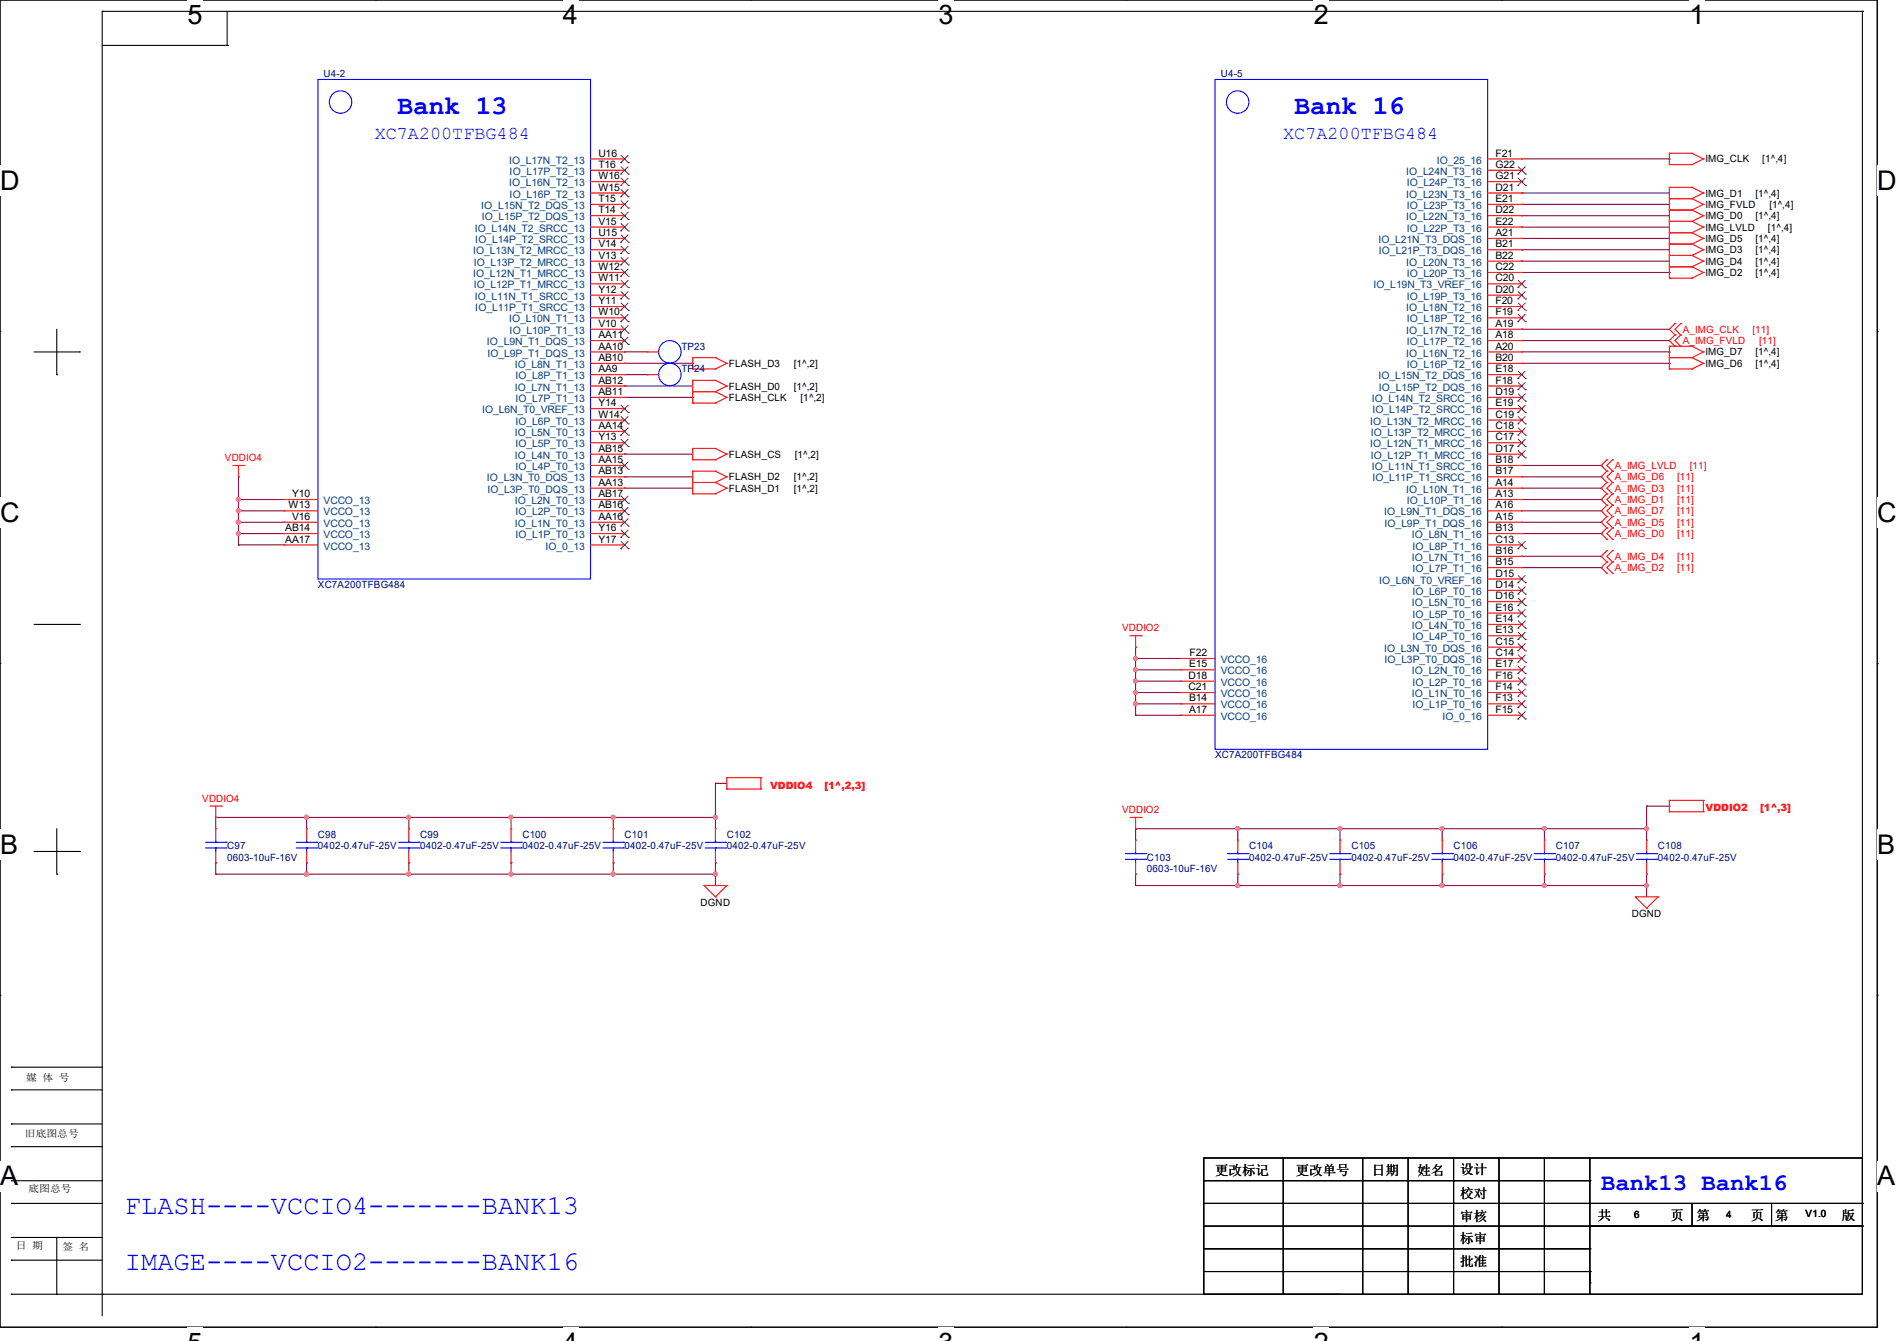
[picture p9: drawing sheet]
<svg xmlns="http://www.w3.org/2000/svg" width="297mm" height="210mm" viewBox="0 0 297 210" stroke-linecap="round" stroke-linejoin="round" font-family="sans-serif">
<path d="M0 0h293.9v207.9h-293.9z" fill="none" stroke="#000" stroke-width=".17"/>
<g fill="#fff">
<path d="M29.4 0h2.3v4.7h-2.3z"/>
<path d="M29.4 207.9h2.3v2.1h-2.3z"/>
</g>
<path d="M58.8 0h.1M58.8 207.9h.1" fill="none" stroke="#000" stroke-width=".17"/>
<g fill="#fff">
<path d="M88.1 0h2.4v4.7h-2.4z"/>
<path d="M88.1 207.9h2.4v2.1h-2.4z"/>
</g>
<path d="M117.6 0h.1M117.6 207.9h.1" fill="none" stroke="#000" stroke-width=".17"/>
<g fill="#fff">
<path d="M146.9 0h2.4v4.7h-2.4z"/>
<path d="M146.9 207.9h2.4v2.1h-2.4z"/>
</g>
<path d="M176.3 0h.1M176.3 207.9h.1" fill="none" stroke="#000" stroke-width=".17"/>
<g fill="#fff">
<path d="M205.7 0h2.4v4.7h-2.4z"/>
<path d="M205.7 207.9h2.4v2.1h-2.4z"/>
</g>
<path d="M235.1 0h.1M235.1 207.9h.1" fill="none" stroke="#000" stroke-width=".17"/>
<g fill="#fff">
<path d="M264.5 0h2.4v4.7h-2.4z"/>
<path d="M264.5 207.9h2.4v2.1h-2.4z"/>
<path d="M0 26h3v4.7h-3z"/>
<path d="M293.9 26h3.1v4.7h-3.1z"/>
<path d="M0 77.9h3v4.7h-3z"/>
<path d="M293.9 77.9h3.1v4.7h-3.1z"/>
</g>
<path d="M0 51.9h.1M293.9 51.9h.1" fill="none" stroke="#000" stroke-width=".17"/>
<g fill="#fff">
<path d="M0 129.9h2.8v4.7h-2.8z"/>
<path d="M293.9 129.9h2.9v4.7h-2.9z"/>
</g>
<path d="M0 103.9h.1M293.9 103.9h.1" fill="none" stroke="#000" stroke-width=".17"/>
<g fill="#fff">
<path d="M0 181.8h2.8v4.8h-2.8z"/>
<path d="M293.8 181.8h3v4.8h-3z"/>
</g>
<g fill="none" stroke="#000" stroke-width=".17">
<path d="M16 1.8h.1M16 7.1h19.6M16 1.8v204.3M16 1.8h275.6M35.6 7.1h.1M35.6 1.8v5.3M291.6 1.8h.1M291.6 1.8v179.6M5.3 55.1h7.1M8.9 58.7h.1M8.9 51.6v7.1M12.4 55.1h.1"/>
<path d="M5.3 97.8h7.1M12.4 97.8h.1M5.3 133.3h7.1M8.9 136.9h.1M8.9 129.8v7.1M12.4 133.3h.1M0 155.9h.1M293.9 155.9h.1M1.8 167.1h.1M1.8 170.7h.1M1.8 176h.1M1.8 179.6h.1"/>
<path d="M1.8 167.1h14.2M1.8 170.7h14.2M1.8 176h14.2M1.8 179.6h14.2M1.8 184.9h.1M1.8 188.5h.1M1.8 193.8h.1M1.8 197.4h.1M1.8 184.9h14.2M1.8 188.5h14.2M1.8 193.8h14.2M1.8 197.4h14.2"/>
<path d="M8.9 193.8h.1M8.9 193.8v8.9M188.5 181.4h103.1v21.3h-103.1zM188.5 184.9h60.4M188.5 188.5h103.1M188.5 192h103.1M188.5 195.6h60.4M188.5 199.1h60.4M200.9 199.1h.1M200.9 181.4v21.3M213.4 199.1h.1M213.4 181.4v21.3"/>
<path d="M220.5 199.1h.1M220.5 181.4v21.3M227.6 199.1h.1M227.6 184.9h.1M227.6 188.5h.1M227.6 192h.1M227.6 195.6h.1M227.6 181.4v21.3M234.7 199.1h.1M234.7 181.4v21.3M241.8 199.1h.1M241.8 181.4v21.3"/>
<path d="M248.9 184.9h.1M248.9 199.1h.1M248.9 188.5h.1M248.9 192h.1M248.9 195.6h.1M248.9 181.4v21.3M264.9 192h.1M264.9 188.5v3.5M277.4 192h.1M277.4 188.5v3.5M291.6 188.5h.1M291.6 192h.1"/>
<path d="M1.8 202.7h.1M1.8 202.7h208M8.9 202.7h.1M16 202.7h.1M200.9 202.7h.1M213.4 202.7h.1M220.5 202.7h.1M227.6 202.7h.1M234.7 202.7h.1M241.8 202.7h.1M248.9 200.9h.1M248.9 202.7h.1"/>
</g>
<g fill="none" stroke="#800040" stroke-width=".17">
<path d="M238.3 35.6h.1M238.3 39.1h.1M238.3 30.2h.1M238.3 33.8h.1M238.3 32h.1M238.3 37.3h.1M238.3 35.6h23.1M238.3 39.1h23.1M238.3 30.2h23.1M238.3 33.8h23.1M238.3 32h23.1M238.3 37.3h23.1"/>
<path d="M238.3 24.9h23.1M261.4 24.9h.1M97.8 55.1h.1M97.8 55.1h3.5M97.8 56.9h10.7M97.8 58.7h3.5M101.3 58.7h.1M108.5 56.9h.1M238.3 40.9h.1M238.3 51.6h.1M238.3 53.3h.1M238.3 40.9h23.1"/>
<path d="M238.3 55.1h23.1M238.3 56.9h23.1M238.3 42.7h23.1M238.3 51.6h23.1M238.3 53.3h23.1M261.4 55.1h.1M261.4 42.7h.1M261.4 56.9h.1M37.3 78.2h.1M37.3 74.7h.1M37.3 78.2h7.1M37.3 74.7v10.6"/>
<path d="M97.8 60.5h.1M97.8 74.7h.1M97.8 76.5h.1M97.8 71.1h.1M97.8 62.2h10.7M97.8 60.5h10.7M97.8 76.5h10.7M97.8 74.7h10.7M97.8 71.1h10.7M108.5 62.2h.1M238.3 78.2h12.4M238.3 76.5h12.4"/>
<path d="M238.3 74.7h12.4M238.3 72.9h12.4M250.7 78.2h.1M250.7 76.5h.1M250.7 74.7h.1M250.7 72.9h.1M37.3 80h.1M37.3 81.8h.1M37.3 83.6h.1M37.3 85.3h.1M37.3 80h7.1M37.3 81.8h7.1"/>
<path d="M37.3 83.6h7.1M37.3 85.3h7.1M238.3 87.1h.1M238.3 80h12.4M238.3 81.8h12.4M238.3 83.6h12.4M238.3 87.1h12.4M238.3 88.9h12.4M250.7 88.9h.1M250.7 83.6h.1M250.7 81.8h.1M250.7 80h.1"/>
<path d="M177.8 103.1h.1M177.8 104.9h.1M177.8 106.7h.1M177.8 108.5h.1M177.8 110.2h.1M177.8 112h.1M177.8 101.3h.1M177.8 103.1h7.1M177.8 104.9h7.1M177.8 106.7h7.1M177.8 108.5h7.1M177.8 110.2h7.1"/>
<path d="M177.8 112h7.1M177.8 101.3v10.7M33.8 135.1h.1M33.8 128h.1M33.8 136.9h.1M33.8 128v1.8M33.8 135.1v1.8M33.8 128h78.2M33.8 136.9h78.2M48 128h.1M48 135.1h.1M48 136.9h.1"/>
<path d="M48 128v1.8M48 135.1v1.8M64 128h.1M64 135.1h.1M64 136.9h.1M64 128v1.8M64 135.1v1.8M80 128h.1M80 135.1h.1M80 136.9h.1M80 128v1.8M80 135.1v1.8"/>
<path d="M96 128h.1M96 135.1h.1M96 136.9h.1M96 128v1.8M96 135.1v1.8M112 128h.1M112 135.1h.1M112 136.9h.1M112 122.7h.1M112 122.7v7.1M112 135.1v3.6M112 122.7h1.8"/>
<path d="M177.8 136.9h.1M177.8 129.8h.1M177.8 138.7h.1M177.8 129.8v1.8M177.8 136.9v1.8M177.8 129.8h80M177.8 138.7h80M193.8 129.8h.1M193.8 136.9h.1M193.8 138.7h.1M193.8 129.8v1.8M193.8 136.9v1.8"/>
<path d="M209.8 129.8h.1M209.8 136.9h.1M209.8 138.7h.1M209.8 129.8v1.8M209.8 136.9v1.8M225.8 129.8h.1M225.8 136.9h.1M225.8 138.7h.1M225.8 129.8v1.8M225.8 136.9v1.8M241.8 129.8h.1M241.8 136.9h.1"/>
<path d="M241.8 138.7h.1M241.8 129.8v1.8M241.8 136.9v1.8M257.8 129.8h.1M257.8 136.9h.1M257.8 138.7h.1M257.8 126.2h.1M257.8 126.2v5.4M257.8 136.9v3.6M257.8 126.2h3.6M261.4 126.2h.1"/>
</g>
<g fill="#f0f" stroke="#f0f" stroke-width=".17">
<circle cx="177.8" cy="106.7" r=".32"/>
<circle cx="177.8" cy="108.4" r=".32"/>
<circle cx="177.8" cy="110.2" r=".32"/>
<circle cx="177.8" cy="104.9" r=".32"/>
<circle cx="177.8" cy="103.1" r=".32"/>
<circle cx="37.3" cy="78.2" r=".32"/>
<circle cx="37.3" cy="80" r=".32"/>
<circle cx="37.3" cy="81.8" r=".32"/>
<circle cx="37.3" cy="83.5" r=".32"/>
<circle cx="193.8" cy="129.8" r=".32"/>
<circle cx="193.8" cy="138.7" r=".32"/>
<circle cx="225.8" cy="129.8" r=".32"/>
<circle cx="209.8" cy="129.8" r=".32"/>
<circle cx="225.8" cy="138.7" r=".32"/>
<circle cx="209.8" cy="138.7" r=".32"/>
<circle cx="241.8" cy="129.8" r=".32"/>
<circle cx="257.8" cy="138.7" r=".32"/>
<circle cx="241.8" cy="138.7" r=".32"/>
<circle cx="48" cy="128" r=".32"/>
<circle cx="48" cy="136.9" r=".32"/>
<circle cx="80" cy="128" r=".32"/>
<circle cx="64" cy="128" r=".32"/>
<circle cx="80" cy="136.9" r=".32"/>
<circle cx="64" cy="136.9" r=".32"/>
<circle cx="112" cy="128" r=".32"/>
<circle cx="96" cy="128" r=".32"/>
<circle cx="112" cy="136.9" r=".32"/>
<circle cx="96" cy="136.9" r=".32"/>
<circle cx="257.8" cy="129.8" r=".32"/>
</g>
<g fill="none" stroke="#f00" stroke-width=".17">
<path d="M92.5 39.1h5.3M92.5 37.3h5.3M92.5 35.6h5.3M92.5 33.8h5.3M92.5 32h5.3M92.5 30.2h5.3M92.5 28.4h5.3M92.5 26.7h5.3M92.5 24.9h5.3M97.8 39.1h.1M97.8 37.3h.1M97.8 35.6h.1"/>
<path d="M97.8 33.8h.1M97.8 32h.1M97.8 30.2h.1M97.8 28.4h.1M97.8 26.7h.1M97.8 24.9h.1M232.9 39.1h5.4M232.9 37.3h5.4M232.9 35.6h5.4M232.9 33.8h5.4M232.9 32h5.4M232.9 30.2h5.4"/>
<path d="M232.9 28.4h5.4M232.9 26.7h5.4M232.9 24.9h5.4M238.3 39.1h.1M238.3 37.3h.1M238.3 35.6h.1M238.3 33.8h.1M238.3 32h.1M238.3 30.2h.1M238.3 28.4h.1M238.3 26.7h.1M238.3 24.9h.1"/>
<path d="M261.4 25.8h.1M261.4 24h.1M261.4 36.4h.1M261.4 34.7h.1M261.4 32.9h.1M261.4 31.1h.1M261.4 38.2h.1M261.4 29.3h.1M261.4 24h3.5M261.4 25.8h3.5M261.4 24v1.8M261.4 29.3v14.3"/>
<path d="M261.4 34.7h3.5M261.4 36.4h3.5M261.4 31.1h3.5M261.4 32.9h3.5M261.4 38.2h3.5M261.4 29.3h3.5M264.9 24h.1M264.9 25.8h.1M264.9 34.7h.1M264.9 36.4h.1M264.9 31.1h.1M264.9 32.9h.1"/>
<path d="M264.9 38.2h.1M264.9 29.3h.1M264.9 24l1.8 .9M264.9 34.7l1.8 .9M264.9 31.1l1.8 .9M264.9 36.4l1.8 .9M264.9 38.2l1.8 .9M264.9 29.3l1.8 .9M264.9 32.9l1.8 .9M266.7 24.9h.1M266.7 35.6h.1M266.7 32h.1"/>
<path d="M266.7 37.3h.1M266.7 39.1h.1M266.7 30.2h.1M266.7 33.8h.1M266.7 24.9l-1.8 .9M266.7 35.6l-1.8 .8M266.7 32l-1.8 .9M266.7 37.3l-1.8 .9M266.7 39.1l-1.8 .9M266.7 30.2l-1.8 .9M266.7 33.8l-1.8 .9M92.5 58.7h5.3"/>
<path d="M92.5 55.1h5.3M92.5 56.9h5.3M92.5 53.3h5.3M92.5 51.6h5.3M92.5 49.8h5.3M92.5 48h5.3M92.5 46.2h5.3M92.5 44.4h5.3M92.5 42.7h5.3M92.5 40.9h5.3M97.8 58.7h.1M97.8 56.9h.1"/>
<path d="M97.8 55.1h.1M97.8 53.3h.1M97.8 51.6h.1M97.8 49.8h.1M97.8 48h.1M97.8 46.2h.1M97.8 44.4h.1M97.8 42.7h.1M97.8 40.9h.1M101.3 58.7h.1M101.3 55.1h.1M101.3 58.7h1.8"/>
<path d="M101.3 55.1h1.8M108.5 59.6h.1M108.5 57.8h.1M108.5 56h.1M108.5 56h3.5M108.5 57.8h3.5M108.5 59.6h3.5M108.5 56v1.8M108.5 59.6v3.5M112 59.6h.1M112 56h.1M112 57.8h.1"/>
<path d="M112 59.6l1.8 .9M112 56l1.8 .9M113.8 56.9h.1M113.8 56.9l-1.8 .9M232.9 58.7h5.4M232.9 55.1h5.4M232.9 56.9h5.4M232.9 53.3h5.4M232.9 51.6h5.4M232.9 49.8h5.4M232.9 48h5.4M232.9 46.2h5.4"/>
<path d="M232.9 44.4h5.4M232.9 42.7h5.4M232.9 40.9h5.4M238.3 58.7h.1M238.3 56.9h.1M238.3 55.1h.1M238.3 53.3h.1M238.3 51.6h.1M238.3 49.8h.1M238.3 48h.1M238.3 46.2h.1M238.3 44.4h.1"/>
<path d="M238.3 42.7h.1M238.3 40.9h.1M261.4 56h.1M261.4 54.2h.1M261.4 57.8h.1M261.4 41.8h.1M261.4 40h.1M261.4 43.6h.1M261.4 54.2v3.6M261.4 54.2h3.5M261.4 56h3.5M261.4 57.8h3.5"/>
<path d="M261.4 40h3.5M261.4 41.8h3.5M261.4 43.6h3.5M262.3 50.7h.1M262.3 52.5h.1M262.3 54.2h.1M262.3 50.7l-.9 .9 .9 .9M262.3 52.5l-.9 .8 .9 .9M263.1 52.5h.1M263.1 50.7h.1M263.1 54.2h.1M263.1 50.7l-.8 .9 .8 .9"/>
<path d="M263.1 52.5l-.8 .8 .8 .9M264.9 54.2h.1M264.9 56h.1M264.9 57.8h.1M264.9 40h.1M264.9 41.8h.1M264.9 43.6h.1M264.9 54.2l1.8 .9M264.9 56l1.8 .9M264.9 40l1.8 .9M264.9 41.8l1.8 .9M266.7 55.1h.1"/>
<path d="M266.7 56.9h.1M266.7 40.9h.1M266.7 42.7h.1M266.7 55.1l-1.8 .9M266.7 56.9l-1.8 .9M266.7 40.9l-1.8 .9M266.7 42.7l-1.8 .9M36.4 72.9h1.8M37.3 74.7h.1M37.3 72.9v1.8M38.2 72.9h.1M44.4 78.2h.1"/>
<path d="M44.4 78.2h5.4M92.5 72.9h5.3M92.5 78.2h5.3M92.5 76.5h5.3M92.5 74.7h5.3M92.5 71.1h5.3M92.5 69.3h5.3M92.5 67.6h5.3M92.5 65.8h5.3M92.5 64h5.3M92.5 62.2h5.3M92.5 60.5h5.3"/>
<path d="M97.8 78.2h.1M97.8 76.5h.1M97.8 74.7h.1M97.8 72.9h.1M97.8 71.1h.1M97.8 69.3h.1M97.8 67.6h.1M97.8 65.8h.1M97.8 64h.1M97.8 62.2h.1M97.8 60.5h.1M108.5 61.3h.1"/>
<path d="M108.5 63.1h.1M108.5 75.6h.1M108.5 73.8h.1M108.5 77.3h.1M108.5 72h.1M108.5 70.2h.1M108.5 61.3h3.5M108.5 70.2v1.8M108.5 73.8v3.5M108.5 63.1h3.5M108.5 73.8h3.5M108.5 75.6h3.5"/>
<path d="M108.5 77.3h3.5M108.5 70.2h3.5M108.5 72h3.5M112 61.3h.1M112 63.1h.1M112 73.8h.1M112 75.6h.1M112 77.3h.1M112 70.2h.1M112 72h.1M112 61.3l1.8 .9M112 73.8l1.8 .9"/>
<path d="M112 75.6l1.8 .9M112 70.2l1.8 .9M113.8 60.5h.1M113.8 62.2h.1M113.8 74.7h.1M113.8 76.5h.1M113.8 71.1h.1M113.8 60.5l-1.8 .8M113.8 62.2l-1.8 .9M113.8 74.7l-1.8 .9M113.8 76.5l-1.8 .8M113.8 71.1l-1.8 .9"/>
<path d="M232.9 72.9h5.4M232.9 78.2h5.4M232.9 76.5h5.4M232.9 74.7h5.4M232.9 71.1h5.4M232.9 69.3h5.4M232.9 67.6h5.4M232.9 65.8h5.4M232.9 64h5.4M232.9 62.2h5.4M232.9 60.5h5.4M238.3 78.2h.1"/>
<path d="M238.3 76.5h.1M238.3 74.7h.1M238.3 72.9h.1M238.3 71.1h.1M238.3 69.3h.1M238.3 67.6h.1M238.3 65.8h.1M238.3 64h.1M238.3 62.2h.1M238.3 60.5h.1M251.6 77.3h.1M251.6 79.1h.1"/>
<path d="M251.6 75.6h.1M251.6 73.8h.1M251.6 72h.1M251.6 77.3l-.9 .9 .9 .9M251.6 75.6l-.9 .9 .9 .8M251.6 73.8l-.9 .9 .9 .9M251.6 79.1l-.9 .9 .9 .9M251.6 72l-.9 .9 .9 .9M252.5 79.1h.1M252.5 77.3h.1M252.5 75.6h.1M252.5 73.8h.1"/>
<path d="M252.5 72h.1M252.5 77.3l-.9 .9 .9 .9M252.5 75.6l-.9 .9 .9 .8M252.5 73.8l-.9 .9 .9 .9M252.5 79.1l-.9 .9 .9 .9M252.5 72l-.9 .9 .9 .9M44.4 80h.1M44.4 81.8h.1M44.4 83.6h.1M44.4 85.3h.1M44.4 85.3h5.4M44.4 83.6h5.4"/>
<path d="M44.4 81.8h5.4M44.4 80h5.4M92.5 85.3h5.3M92.5 83.6h5.3M92.5 81.8h5.3M92.5 80h5.3M97.8 85.3h.1M97.8 83.6h.1M97.8 81.8h.1M97.8 80h.1M176.9 99.6h1.8M177.8 99.6v1.7"/>
<path d="M178.7 99.6h.1M232.9 99.6h5.4M232.9 85.3h5.4M232.9 83.6h5.4M232.9 81.8h5.4M232.9 80h5.4M232.9 97.8h5.4M232.9 96h5.4M232.9 94.2h5.4M232.9 92.5h5.4M232.9 90.7h5.4M232.9 88.9h5.4"/>
<path d="M232.9 87.1h5.4M238.3 99.6h.1M238.3 97.8h.1M238.3 96h.1M238.3 94.2h.1M238.3 92.5h.1M238.3 90.7h.1M238.3 88.9h.1M238.3 87.1h.1M238.3 85.3h.1M238.3 83.6h.1M238.3 81.8h.1"/>
<path d="M238.3 80h.1M251.6 82.7h.1M251.6 84.5h.1M251.6 88h.1M251.6 89.8h.1M251.6 86.2h.1M251.6 80.9h.1M251.6 82.7l-.9 .9 .9 .9M251.6 88l-.9 .9 .9 .9M251.6 86.2l-.9 .9 .9 .9M251.6 80.9l-.9 .9 .9 .9M252.5 84.5h.1"/>
<path d="M252.5 82.7h.1M252.5 89.8h.1M252.5 88h.1M252.5 86.2h.1M252.5 80.9h.1M252.5 82.7l-.9 .9 .9 .9M252.5 88l-.9 .9 .9 .9M252.5 86.2l-.9 .9 .9 .9M252.5 80.9l-.9 .9 .9 .9M177.8 101.3h.1M184.9 103.1h.1M184.9 104.9h.1"/>
<path d="M184.9 106.7h.1M184.9 108.5h.1M184.9 110.2h.1M184.9 112h.1M184.9 112h5.3M184.9 110.2h5.3M184.9 108.5h5.3M184.9 106.7h5.3M184.9 104.9h5.3M184.9 103.1h5.3M232.9 112h5.4M232.9 110.2h5.4"/>
<path d="M232.9 108.5h5.4M232.9 106.7h5.4M232.9 104.9h5.4M232.9 103.1h5.4M232.9 101.3h5.4M238.3 112h.1M238.3 110.2h.1M238.3 108.5h.1M238.3 106.7h.1M238.3 104.9h.1M238.3 103.1h.1M238.3 101.3h.1"/>
<path d="M32.9 126.2h1.8M33.8 128h.1M33.8 129.8h.1M33.8 135.1h.1M33.8 126.2v1.8M33.8 129.8v1.8M33.8 133.3v1.8M34.7 126.2h.1M48 129.8h.1M48 135.1h.1M48 129.8v1.8M48 133.3v1.8"/>
<path d="M64 129.8h.1M64 135.1h.1M64 129.8v1.8M64 133.3v1.8M80 129.8h.1M80 135.1h.1M80 129.8v1.8M80 133.3v1.8M96 129.8h.1M96 135.1h.1M96 129.8v1.8M96 133.3v1.8"/>
<path d="M110.2 138.7h.1M110.2 138.7h3.6M110.2 138.7l1.8 1.8M112 129.8h.1M112 135.1h.1M112 129.8v1.8M112 133.3v1.8M113.8 121.8h.1M113.8 123.6h.1M113.8 138.7h.1M113.8 121.8h5.3M113.8 121.8v1.8"/>
<path d="M113.8 123.6h5.3M113.8 138.7l-1.8 1.8M119.1 123.6h.1M119.1 121.8h.1M119.1 121.8v1.8M176.9 128h1.8M177.8 129.8h.1M177.8 131.6h.1M177.8 136.9h.1M177.8 128v1.8M177.8 131.6v1.7M177.8 135.1v1.8"/>
<path d="M178.7 128h.1M193.8 131.6h.1M193.8 136.9h.1M193.8 131.6v1.7M193.8 135.1v1.8M209.8 131.6h.1M209.8 136.9h.1M209.8 131.6v1.7M209.8 135.1v1.8M225.8 131.6h.1M225.8 136.9h.1M225.8 131.6v1.7"/>
<path d="M225.8 135.1v1.8M241.8 131.6h.1M241.8 136.9h.1M241.8 131.6v1.7M241.8 135.1v1.8M257.8 131.6h.1M257.8 136.9h.1M257.8 131.6v1.7M257.8 135.1v1.8M261.4 127.1h.1M261.4 125.3h.1M261.4 125.3v1.8"/>
<path d="M261.4 125.3h5.3M261.4 127.1h5.3M266.7 125.3h.1M266.7 127.1h.1M266.7 125.3v1.8M112 140.5h.1M256 140.5h.1M256 140.5h3.6M256 140.5l1.8 1.7M257.8 142.2h.1M259.6 140.5h.1M259.6 140.5l-1.8 1.7"/>
</g>
<g fill="none" stroke="#00f" stroke-width=".17">
<path d="M49.8 12.4h42.7v78.3h-42.7zM190.2 12.4h42.7v104.9h-42.7zM32.2 132.8h3.2M32.2 131.9h3.2M33.8 131.9h.1M33.8 132.8h.1M33.8 131.6v.3M33.8 132.8v.5M35.4 132.8h.1M35.4 131.9h.1M46.4 132.8h3.2M46.4 131.9h3.2"/>
<path d="M48 131.9h.1M48 132.8h.1M48 131.6v.3M48 132.8v.5M49.6 132.8h.1M49.6 131.9h.1M62.4 132.8h3.2M62.4 131.9h3.2M64 131.9h.1M64 132.8h.1M64 131.6v.3M64 132.8v.5"/>
<path d="M65.6 132.8h.1M65.6 131.9h.1M78.4 132.8h3.2M78.4 131.9h3.2M80 131.9h.1M80 132.8h.1M80 131.6v.3M80 132.8v.5M81.6 132.8h.1M81.6 131.9h.1M94.4 132.8h3.2M94.4 131.9h3.2"/>
<path d="M96 131.9h.1M96 132.8h.1M96 131.6v.3M96 132.8v.5M97.6 132.8h.1M97.6 131.9h.1M110.4 132.8h3.2M110.4 131.9h3.2M112 131.9h.1M112 132.8h.1M112 131.6v.3M112 132.8v.5"/>
<path d="M113.6 132.8h.1M113.6 131.9h.1M176.2 134.6h3.2M176.2 133.7h3.2M177.8 133.7h.1M177.8 134.6h.1M177.8 133.3v.4M177.8 134.6v.5M179.4 134.6h.1M179.4 133.7h.1M192.2 134.6h3.2M192.2 133.7h3.2"/>
<path d="M193.8 133.7h.1M193.8 134.6h.1M193.8 133.3v.4M193.8 134.6v.5M195.4 134.6h.1M195.4 133.7h.1M208.2 134.6h3.2M208.2 133.7h3.2M209.8 133.7h.1M209.8 134.6h.1M209.8 133.3v.4M209.8 134.6v.5"/>
<path d="M211.4 134.6h.1M211.4 133.7h.1M224.2 134.6h3.2M224.2 133.7h3.2M225.8 133.7h.1M225.8 134.6h.1M225.8 133.3v.4M225.8 134.6v.5M227.4 134.6h.1M227.4 133.7h.1M240.2 134.6h3.2M240.2 133.7h3.2"/>
<path d="M241.8 133.7h.1M241.8 134.6h.1M241.8 133.3v.4M241.8 134.6v.5M243.4 134.6h.1M243.4 133.7h.1M256.2 134.6h3.2M256.2 133.7h3.2M257.8 133.7h.1M257.8 134.6h.1M257.8 133.3v.4M257.8 134.6v.5"/>
<path d="M259.4 134.6h.1M259.4 133.7h.1"/>
<circle cx="53.3" cy="16" r="1.76"/>
<circle cx="193.8" cy="16" r="1.76"/>
<circle cx="104.9" cy="58.7" r="1.76"/>
<circle cx="104.9" cy="55.1" r="1.76"/>
</g>
<g fill="none" stroke="#804000" stroke-width=".16">
<path d="M97.2 39.7h.1M97.2 37.9h.1M97.2 36.2h.1M97.2 34.4h.1M97.2 32.6h.1M97.2 30.8h.1M97.2 29h.1M97.2 27.3h.1M97.2 25.5h.1M97.2 38.6l1.2 1.1M97.2 36.8l1.2 1.1M97.2 35l1.2 1.2"/>
<path d="M97.2 33.2l1.2 1.2M97.2 31.5l1.2 1.1M97.2 29.7l1.2 1.1M97.2 27.9l1.2 1.1M97.2 26.1l1.2 1.2M97.2 24.3l1.2 1.2M98.3 38.6l-1.1 1.1M98.3 36.8l-1.1 1.1M98.3 35l-1.1 1.2M98.3 33.2l-1.1 1.2M98.3 31.5l-1.1 1.1M98.3 29.7l-1.1 1.1"/>
<path d="M98.3 27.9l-1.1 1.1M98.3 26.1l-1.1 1.2M98.3 24.3l-1.1 1.2M98.4 39.7h.1M98.4 37.9h.1M98.4 36.2h.1M98.4 34.4h.1M98.4 32.6h.1M98.4 30.8h.1M98.4 29h.1M98.4 27.3h.1M98.4 25.5h.1"/>
<path d="M237.7 29h.1M237.7 27.3h.1M237.7 27.9l1.1 1.1M237.7 26.1l1.1 1.2M238.8 27.9l-1.1 1.1M238.8 26.1l-1.1 1.2M238.8 29h.1M238.8 27.3h.1M97.2 53.9h.1M97.2 52.2h.1M97.2 50.4h.1M97.2 48.6h.1"/>
<path d="M97.2 46.8h.1M97.2 45h.1M97.2 43.3h.1M97.2 41.5h.1M97.2 52.8l1.2 1.1M97.2 51l1.2 1.2M97.2 49.2l1.2 1.2M97.2 47.5l1.2 1.1M97.2 45.7l1.2 1.1M97.2 43.9l1.2 1.1M97.2 42.1l1.2 1.2M97.2 40.3l1.2 1.2"/>
<path d="M98.3 52.8l-1.1 1.1M98.3 51l-1.1 1.2M98.3 49.2l-1.1 1.2M98.3 47.5l-1.1 1.1M98.3 45.7l-1.1 1.1M98.3 43.9l-1.1 1.1M98.3 42.1l-1.1 1.2M98.3 40.3l-1.1 1.2M98.4 53.9h.1M98.4 52.2h.1M98.4 50.4h.1M98.4 48.6h.1"/>
<path d="M98.4 46.8h.1M98.4 45h.1M98.4 43.3h.1M98.4 41.5h.1M237.7 59.3h.1M237.7 50.4h.1M237.7 48.6h.1M237.7 46.8h.1M237.7 45h.1M237.7 59.9l1.1 1.1M237.7 58.1l1.1 1.2M237.7 49.2l1.1 1.2"/>
<path d="M237.7 47.5l1.1 1.1M237.7 45.7l1.1 1.1M237.7 43.9l1.1 1.1M238.8 59.9l-1.1 1.1M238.8 58.1l-1.1 1.2M238.8 49.2l-1.1 1.2M238.8 47.5l-1.1 1.1M238.8 45.7l-1.1 1.1M238.8 43.9l-1.1 1.1M238.8 59.3h.1M238.8 50.4h.1M238.8 48.6h.1"/>
<path d="M238.8 46.8h.1M238.8 45h.1M97.2 78.8h.1M97.2 73.5h.1M97.2 69.9h.1M97.2 68.2h.1M97.2 66.4h.1M97.2 64.6h.1M97.2 79.5l1.2 1.1M97.2 77.7l1.2 1.1M97.2 72.3l1.2 1.2M97.2 68.8l1.2 1.1"/>
<path d="M97.2 67l1.2 1.2M97.2 65.2l1.2 1.2M97.2 63.5l1.2 1.1M98.3 79.5l-1.1 1.1M98.3 77.7l-1.1 1.1M98.3 72.3l-1.1 1.2M98.3 68.8l-1.1 1.1M98.3 67l-1.1 1.2M98.3 65.2l-1.1 1.2M98.3 63.5l-1.1 1.1M98.4 78.8h.1M98.4 73.5h.1"/>
<path d="M98.4 69.9h.1M98.4 68.2h.1M98.4 66.4h.1M98.4 64.6h.1M237.7 71.7h.1M237.7 69.9h.1M237.7 68.2h.1M237.7 66.4h.1M237.7 64.6h.1M237.7 62.8h.1M237.7 61h.1M237.7 70.6l1.1 1.1"/>
<path d="M237.7 68.8l1.1 1.1M237.7 67l1.1 1.2M237.7 65.2l1.1 1.2M237.7 63.5l1.1 1.1M237.7 61.7l1.1 1.1M238.8 70.6l-1.1 1.1M238.8 68.8l-1.1 1.1M238.8 67l-1.1 1.2M238.8 65.2l-1.1 1.2M238.8 63.5l-1.1 1.1M238.8 61.7l-1.1 1.1M238.8 71.7h.1"/>
<path d="M238.8 69.9h.1M238.8 68.2h.1M238.8 66.4h.1M238.8 64.6h.1M238.8 62.8h.1M238.8 61h.1M97.2 85.9h.1M97.2 84.2h.1M97.2 82.4h.1M97.2 80.6h.1M97.2 84.8l1.2 1.1M97.2 83l1.2 1.2"/>
<path d="M97.2 81.2l1.2 1.2M98.3 84.8l-1.1 1.1M98.3 83l-1.1 1.2M98.3 81.2l-1.1 1.2M98.4 85.9h.1M98.4 84.2h.1M98.4 82.4h.1M98.4 80.6h.1M237.7 98.4h.1M237.7 96.6h.1M237.7 94.8h.1M237.7 93h.1"/>
<path d="M237.7 91.3h.1M237.7 85.9h.1M237.7 99l1.1 1.2M237.7 97.2l1.1 1.2M237.7 95.5l1.1 1.1M237.7 93.7l1.1 1.1M237.7 91.9l1.1 1.1M237.7 90.1l1.1 1.2M237.7 84.8l1.1 1.1M238.8 99l-1.1 1.2M238.8 97.2l-1.1 1.2M238.8 95.5l-1.1 1.1"/>
<path d="M238.8 93.7l-1.1 1.1M238.8 91.9l-1.1 1.1M238.8 90.1l-1.1 1.2M238.8 84.8l-1.1 1.1M238.8 98.4h.1M238.8 96.6h.1M238.8 94.8h.1M238.8 93h.1M238.8 91.3h.1M238.8 85.9h.1M237.7 112.6h.1M237.7 110.8h.1"/>
<path d="M237.7 109.1h.1M237.7 107.3h.1M237.7 105.5h.1M237.7 103.7h.1M237.7 101.9h.1M237.7 100.2h.1M237.7 111.5l1.1 1.1M237.7 109.7l1.1 1.1M237.7 107.9l1.1 1.2M237.7 106.1l1.1 1.2M237.7 104.4l1.1 1.1M237.7 102.6l1.1 1.1"/>
<path d="M237.7 100.8l1.1 1.1M238.8 111.5l-1.1 1.1M238.8 109.7l-1.1 1.1M238.8 107.9l-1.1 1.2M238.8 106.1l-1.1 1.2M238.8 104.4l-1.1 1.1M238.8 102.6l-1.1 1.1M238.8 100.8l-1.1 1.1M238.8 112.6h.1M238.8 110.8h.1M238.8 109.1h.1M238.8 107.3h.1"/>
<path d="M238.8 105.5h.1M238.8 103.7h.1M238.8 101.9h.1M238.8 100.2h.1"/>
</g>
<g font-size="4.2">
<text x="29.4" y="3.8">5</text>
<text x="88.1" y="3.8">4</text>
<text x="146.9" y="3.8">3</text>
<text x="205.7" y="3.8">2</text>
<text x="264.5" y="3.8">1</text>
<text x="0" y="29.8">D</text>
<text x="293.9" y="29.8">D</text>
<text x="0" y="81.7">C</text>
<text x="293.9" y="81.7">C</text>
<text x="0" y="133.7">B</text>
<text x="293.9" y="133.7">B</text>
<text x="0" y="185.6">A</text>
<text x="293.9" y="185.6">A</text>
</g>
<g font-size="4.2" fill="#00f">
<text x="62.2" y="17.8">Bank 13</text>
<text x="202.7" y="17.8">Bank 16</text>
<text x="19.6" y="190.1">FLASH----VCCIO4-------BANK13</text>
<text x="19.6" y="199">IMAGE----VCCIO2-------BANK16</text>
</g>
<text font-size="3.7" fill="#00f" x="250.7" y="186.3">Bank13 Bank16</text>
<g font-size="2.8" fill="#00f">
<text x="58.7" y="21.8">XC7A200TFBG484</text>
<text x="200.9" y="21.8">XC7A200TFBG484</text>
</g>
<g font-size="2.1">
<text x="190.2" y="184.1">更改标记</text>
<text x="202.9" y="184.1">更改单号</text>
<text x="214.8" y="184.1">日期</text>
<text x="221.9" y="184.1">姓名</text>
<text x="228.6" y="183.9">设计</text>
<text x="228.6" y="187.6">校对</text>
<text x="228.6" y="191.2">审核</text>
<text x="250.1" y="191">共</text>
<text x="261.5" y="191">页</text>
<text x="265.6" y="191">第</text>
<text x="274.2" y="191">页</text>
<text x="277.9" y="191">第</text>
<text x="288.4" y="191">版</text>
<text x="228.6" y="194.7">标审</text>
<text x="228.6" y="198.3">批准</text>
</g>
<g font-size="1.6" fill="#000080">
<text x="50.7" y="12.1">U4-2</text>
<text x="191.1" y="12.1">U4-5</text>
<text x="106.7" y="58.3">TP24</text>
<text x="106.7" y="54.8">TP23</text>
<text x="49.8" y="92.1">XC7A200TFBG484</text>
<text x="190.2" y="118.8">XC7A200TFBG484</text>
<text x="49.8" y="131.2">C98</text>
<text x="65.8" y="131.2">C99</text>
<text x="81.8" y="131.2">C100</text>
<text x="97.8" y="131.2">C101</text>
<text x="113.8" y="131.2">C102</text>
<text x="35.6" y="133">C97</text>
<text x="35.6" y="134.8">0603-10uF-16V</text>
<text x="49.8" y="133">0402-0.47uF-25V</text>
<text x="65.8" y="133">0402-0.47uF-25V</text>
<text x="81.8" y="133">0402-0.47uF-25V</text>
<text x="97.8" y="133">0402-0.47uF-25V</text>
<text x="113.8" y="133">0402-0.47uF-25V</text>
<text x="179.6" y="134.8">C103</text>
<text x="179.6" y="136.6">0603-10uF-16V</text>
<text x="195.6" y="133">C104</text>
<text x="195.6" y="134.8">0402-0.47uF-25V</text>
<text x="211.6" y="133">C105</text>
<text x="211.6" y="134.8">0402-0.47uF-25V</text>
<text x="227.6" y="133">C106</text>
<text x="227.6" y="134.8">0402-0.47uF-25V</text>
<text x="243.6" y="133">C107</text>
<text x="243.6" y="134.8">0402-0.47uF-25V</text>
<text x="259.6" y="133">C108</text>
<text x="259.6" y="134.8">0402-0.47uF-25V</text>
</g>
<g font-size="1.6" fill="#004080">
<text x="79.7" y="29.2">IO_L16N_T2_13</text>
<text x="79.7" y="25.6">IO_L17N_T2_13</text>
<text x="79.8" y="27.4">IO_L17P_T2_13</text>
<text x="220.2" y="27.4">IO_L24N_T3_16</text>
<text x="220.3" y="29.2">IO_L24P_T3_16</text>
<text x="225" y="25.6">IO_25_16</text>
<text x="75.4" y="32.7">IO_L15N_T2_DQS_13</text>
<text x="75.4" y="34.5">IO_L15P_T2_DQS_13</text>
<text x="79.8" y="30.9">IO_L16P_T2_13</text>
<text x="220.2" y="34.5">IO_L22N_T3_16</text>
<text x="220.2" y="30.9">IO_L23N_T3_16</text>
<text x="220.3" y="32.7">IO_L23P_T3_16</text>
<text x="74.1" y="39.8">IO_L13N_T2_MRCC_13</text>
<text x="74.2" y="41.6">IO_L13P_T2_MRCC_13</text>
<text x="74.3" y="36.3">IO_L14N_T2_SRCC_13</text>
<text x="74.4" y="38.1">IO_L14P_T2_SRCC_13</text>
<text x="215.8" y="38.1">IO_L21N_T3_DQS_16</text>
<text x="215.9" y="39.8">IO_L21P_T3_DQS_16</text>
<text x="220.2" y="41.6">IO_L20N_T3_16</text>
<text x="220.3" y="36.3">IO_L22P_T3_16</text>
<text x="74.1" y="43.4">IO_L12N_T1_MRCC_13</text>
<text x="74.2" y="45.2">IO_L12P_T1_MRCC_13</text>
<text x="74.3" y="46.9">IO_L11N_T1_SRCC_13</text>
<text x="215" y="45.2">IO_L19N_T3_VREF_16</text>
<text x="220.3" y="46.9">IO_L19P_T3_16</text>
<text x="220.3" y="43.4">IO_L20P_T3_16</text>
<text x="74.4" y="48.7">IO_L11P_T1_SRCC_13</text>
<text x="79.7" y="50.5">IO_L10N_T1_13</text>
<text x="79.8" y="52.3">IO_L10P_T1_13</text>
<text x="220.2" y="52.3">IO_L17N_T2_16</text>
<text x="220.2" y="48.7">IO_L18N_T2_16</text>
<text x="220.3" y="50.5">IO_L18P_T2_16</text>
<text x="76.2" y="54.1">IO_L9N_T1_DQS_13</text>
<text x="76.3" y="55.8">IO_L9P_T1_DQS_13</text>
<text x="80.6" y="57.6">IO_L8N_T1_13</text>
<text x="80.7" y="59.4">IO_L8P_T1_13</text>
<text x="215.8" y="59.4">IO_L15N_T2_DQS_16</text>
<text x="220.2" y="55.8">IO_L16N_T2_16</text>
<text x="220.3" y="57.6">IO_L16P_T2_16</text>
<text x="220.3" y="54.1">IO_L17P_T2_16</text>
<text x="75.5" y="64.7">IO_L6N_T0_VREF_13</text>
<text x="80.6" y="61.2">IO_L7N_T1_13</text>
<text x="80.7" y="63">IO_L7P_T1_13</text>
<text x="214.8" y="63">IO_L14N_T2_SRCC_16</text>
<text x="214.9" y="64.7">IO_L14P_T2_SRCC_16</text>
<text x="215.9" y="61.2">IO_L15P_T2_DQS_16</text>
<text x="80.6" y="71.8">IO_L4N_T0_13</text>
<text x="80.6" y="68.3">IO_L5N_T0_13</text>
<text x="80.7" y="70.1">IO_L5P_T0_13</text>
<text x="80.7" y="66.5">IO_L6P_T0_13</text>
<text x="214.5" y="70.1">IO_L12N_T1_MRCC_16</text>
<text x="214.5" y="66.5">IO_L13N_T2_MRCC_16</text>
<text x="214.6" y="71.8">IO_L12P_T1_MRCC_16</text>
<text x="214.6" y="68.3">IO_L13P_T2_MRCC_16</text>
<text x="76.2" y="75.4">IO_L3N_T0_DQS_13</text>
<text x="76.3" y="77.2">IO_L3P_T0_DQS_13</text>
<text x="80.7" y="73.6">IO_L4P_T0_13</text>
<text x="214.8" y="73.6">IO_L11N_T1_SRCC_16</text>
<text x="214.9" y="75.4">IO_L11P_T1_SRCC_16</text>
<text x="220.2" y="77.2">IO_L10N_T1_16</text>
<text x="50.7" y="79">VCCO_13</text>
<text x="50.7" y="80.7">VCCO_13</text>
<text x="50.7" y="82.5">VCCO_13</text>
<text x="80.6" y="82.5">IO_L1N_T0_13</text>
<text x="80.6" y="79">IO_L2N_T0_13</text>
<text x="80.7" y="80.7">IO_L2P_T0_13</text>
<text x="216.7" y="80.7">IO_L9N_T1_DQS_16</text>
<text x="216.8" y="82.5">IO_L9P_T1_DQS_16</text>
<text x="220.3" y="79">IO_L10P_T1_16</text>
<text x="50.7" y="84.3">VCCO_13</text>
<text x="50.7" y="86.1">VCCO_13</text>
<text x="80.7" y="84.3">IO_L1P_T0_13</text>
<text x="85.4" y="86.1">IO_0_13</text>
<text x="221.1" y="87.8">IO_L7N_T1_16</text>
<text x="221.1" y="84.3">IO_L8N_T1_16</text>
<text x="221.1" y="89.6">IO_L7P_T1_16</text>
<text x="221.1" y="86.1">IO_L8P_T1_16</text>
<text x="215.9" y="91.4">IO_L6N_T0_VREF_16</text>
<text x="221.1" y="95">IO_L5N_T0_16</text>
<text x="221.1" y="93.2">IO_L6P_T0_16</text>
<text x="221.1" y="98.5">IO_L4N_T0_16</text>
<text x="221.1" y="100.3">IO_L4P_T0_16</text>
<text x="221.1" y="96.7">IO_L5P_T0_16</text>
<text x="191.1" y="103.8">VCCO_16</text>
<text x="191.1" y="105.6">VCCO_16</text>
<text x="191.1" y="107.4">VCCO_16</text>
<text x="216.7" y="102.1">IO_L3N_T0_DQS_16</text>
<text x="216.8" y="103.8">IO_L3P_T0_DQS_16</text>
<text x="221.1" y="105.6">IO_L2N_T0_16</text>
<text x="221.1" y="107.4">IO_L2P_T0_16</text>
<text x="191.1" y="109.2">VCCO_16</text>
<text x="191.1" y="111">VCCO_16</text>
<text x="191.1" y="112.7">VCCO_16</text>
<text x="221.1" y="109.2">IO_L1N_T0_16</text>
<text x="221.1" y="111">IO_L1P_T0_16</text>
<text x="225.8" y="112.7">IO_0_16</text>
</g>
<g font-size="1.6">
<text x="93.7" y="29.8">W15</text>
<text x="93.7" y="28.1">W16</text>
<text x="93.7" y="26.3">T16</text>
<text x="93.7" y="24.5">U16</text>
<text x="234.1" y="29.8">D21</text>
<text x="234.1" y="28.1">G21</text>
<text x="234.1" y="26.3">G22</text>
<text x="234.1" y="24.5">F21</text>
<text x="267" y="25.4">IMG_CLK</text>
<text x="275.9" y="25.4">[1^,4]</text>
<text x="93.7" y="35.2">V15</text>
<text x="93.7" y="33.4">T14</text>
<text x="93.7" y="31.6">T15</text>
<text x="234.1" y="35.2">E22</text>
<text x="234.1" y="33.4">D22</text>
<text x="234.1" y="31.6">E21</text>
<text x="267" y="32.6">IMG_FVLD</text>
<text x="267" y="30.8">IMG_D1</text>
<text x="267" y="34.3">IMG_D0</text>
<text x="274.9" y="30.8">[1^,4]</text>
<text x="274.9" y="34.3">[1^,4]</text>
<text x="277" y="32.6">[1^,4]</text>
<text x="93.7" y="40.5">V13</text>
<text x="93.7" y="38.7">V14</text>
<text x="93.7" y="37">U15</text>
<text x="234.1" y="40.5">B22</text>
<text x="234.1" y="38.7">B21</text>
<text x="234.1" y="37">A21</text>
<text x="267" y="36.1">IMG_LVLD</text>
<text x="267" y="37.9">IMG_D5</text>
<text x="267" y="41.4">IMG_D4</text>
<text x="267" y="39.7">IMG_D3</text>
<text x="274.9" y="37.9">[1^,4]</text>
<text x="274.9" y="41.4">[1^,4]</text>
<text x="274.9" y="39.7">[1^,4]</text>
<text x="276.8" y="36.1">[1^,4]</text>
<text x="93.7" y="47.6">Y11</text>
<text x="93.7" y="45.8">Y12</text>
<text x="93.7" y="44.1">W11</text>
<text x="93.7" y="42.3">W12</text>
<text x="234.1" y="47.6">F20</text>
<text x="234.1" y="45.8">D20</text>
<text x="234.1" y="44.1">C20</text>
<text x="234.1" y="42.3">C22</text>
<text x="267" y="43.2">IMG_D2</text>
<text x="274.9" y="43.2">[1^,4]</text>
<text x="93.7" y="53">AA11</text>
<text x="93.7" y="51.2">V10</text>
<text x="93.7" y="49.4">W10</text>
<text x="234.1" y="53">A18</text>
<text x="234.1" y="51.2">A19</text>
<text x="234.1" y="49.4">F19</text>
<text x="93.7" y="58.3">AA9</text>
<text x="93.7" y="56.5">AB10</text>
<text x="93.7" y="54.7">AA10</text>
<text x="114.1" y="57.4">FLASH_D3</text>
<text x="124.3" y="57.4">[1^,2]</text>
<text x="234.1" y="58.3">E18</text>
<text x="234.1" y="56.5">B20</text>
<text x="234.1" y="54.7">A20</text>
<text x="267" y="55.7">IMG_D7</text>
<text x="267" y="57.4">IMG_D6</text>
<text x="274.9" y="55.7">[1^,4]</text>
<text x="274.9" y="57.4">[1^,4]</text>
<text x="93.7" y="65.4">W14</text>
<text x="93.7" y="63.6">Y14</text>
<text x="93.7" y="61.8">AB11</text>
<text x="93.7" y="60.1">AB12</text>
<text x="114.1" y="61">FLASH_D0</text>
<text x="114.1" y="62.8">FLASH_CLK</text>
<text x="124.3" y="61">[1^,2]</text>
<text x="125.3" y="62.8">[1^,2]</text>
<text x="234.1" y="65.4">C19</text>
<text x="234.1" y="63.6">E19</text>
<text x="234.1" y="61.8">D19</text>
<text x="234.1" y="60.1">F18</text>
<text x="93.7" y="70.7">AB15</text>
<text x="93.7" y="69">Y13</text>
<text x="93.7" y="67.2">AA14</text>
<text x="114.1" y="71.7">FLASH_CS</text>
<text x="124.5" y="71.7">[1^,2]</text>
<text x="234.1" y="70.7">D17</text>
<text x="234.1" y="69">C17</text>
<text x="234.1" y="67.2">C18</text>
<text x="45.7" y="77.9">Y10</text>
<text x="93.7" y="77.9">AB17</text>
<text x="93.7" y="76.1">AA13</text>
<text x="93.7" y="74.3">AB13</text>
<text x="93.7" y="72.5">AA15</text>
<text x="114.1" y="75.2">FLASH_D2</text>
<text x="114.1" y="77">FLASH_D1</text>
<text x="124.3" y="75.2">[1^,2]</text>
<text x="124.3" y="77">[1^,2]</text>
<text x="234.1" y="77.9">A13</text>
<text x="234.1" y="76.1">A14</text>
<text x="234.1" y="74.3">B17</text>
<text x="234.1" y="72.5">B18</text>
<text x="44.7" y="83.2">AB14</text>
<text x="45.2" y="79.6">W13</text>
<text x="45.7" y="81.4">V16</text>
<text x="93.7" y="83.2">Y16</text>
<text x="93.7" y="81.4">AA16</text>
<text x="93.7" y="79.6">AB16</text>
<text x="234.1" y="83.2">B13</text>
<text x="234.1" y="81.4">A15</text>
<text x="234.1" y="79.6">A16</text>
<text x="44.7" y="85">AA17</text>
<text x="93.7" y="85">Y17</text>
<text x="234.1" y="88.5">B15</text>
<text x="234.1" y="86.7">B16</text>
<text x="234.1" y="85">C13</text>
<text x="234.1" y="95.6">E16</text>
<text x="234.1" y="93.9">D16</text>
<text x="234.1" y="92.1">D14</text>
<text x="234.1" y="90.3">D15</text>
<text x="234.1" y="101">C15</text>
<text x="234.1" y="99.2">E13</text>
<text x="234.1" y="97.4">E14</text>
<text x="186.1" y="106.3">D18</text>
<text x="186.2" y="104.5">E15</text>
<text x="186.3" y="102.7">F22</text>
<text x="234.1" y="106.3">F16</text>
<text x="234.1" y="104.5">E17</text>
<text x="234.1" y="102.7">C14</text>
<text x="186.1" y="108.1">C21</text>
<text x="186.2" y="109.9">B14</text>
<text x="186.2" y="111.6">A17</text>
<text x="234.1" y="111.6">F15</text>
<text x="234.1" y="109.9">F13</text>
<text x="234.1" y="108.1">F14</text>
<text x="109.7" y="141.9">DGND</text>
<text x="255.5" y="143.7">DGND</text>
<text x="4.1" y="169.2">媒 体 号</text>
<text x="3.9" y="178.1">旧底图总号</text>
<text x="4.4" y="186.7">底图总号</text>
<text x="255.9" y="190.8">6</text>
<text x="270.3" y="190.8">4</text>
<text x="282.7" y="190.6">V1.0</text>
<text x="2.5" y="195.6">日 期</text>
<text x="9.8" y="195.7">签 名</text>
</g>
<g font-size="1.6" fill="#f00">
<text x="263.5" y="52.1">A_IMG_CLK</text>
<text x="263.5" y="53.9">A_IMG_FVLD</text>
<text x="274.4" y="52.1">[11]</text>
<text x="275.4" y="53.9">[11]</text>
<text x="35.2" y="72.2">VDDIO4</text>
<text x="252.8" y="77">A_IMG_D3</text>
<text x="252.8" y="75.2">A_IMG_D6</text>
<text x="252.8" y="73.4">A_IMG_LVLD</text>
<text x="262.6" y="77">[11]</text>
<text x="262.6" y="75.2">[11]</text>
<text x="264.6" y="73.4">[11]</text>
<text x="252.8" y="78.8">A_IMG_D1</text>
<text x="252.8" y="82.3">A_IMG_D5</text>
<text x="252.8" y="80.6">A_IMG_D7</text>
<text x="262.6" y="78.8">[11]</text>
<text x="262.6" y="82.3">[11]</text>
<text x="262.6" y="80.6">[11]</text>
<text x="252.8" y="84.1">A_IMG_D0</text>
<text x="252.8" y="89.4">A_IMG_D2</text>
<text x="252.8" y="87.7">A_IMG_D4</text>
<text x="262.6" y="84.1">[11]</text>
<text x="262.6" y="89.4">[11]</text>
<text x="262.6" y="87.7">[11]</text>
<text x="175.7" y="98.9">VDDIO2</text>
<text x="31.7" y="125.6">VDDIO4</text>
<text x="120.6" y="123.5">VDDIO4</text>
<text x="129.1" y="123.5">[1^,2,3]</text>
<text x="175.7" y="127.3">VDDIO2</text>
<text x="267" y="127.1">VDDIO2</text>
<text x="275.6" y="127.1">[1^,3]</text>
</g>
</svg>
